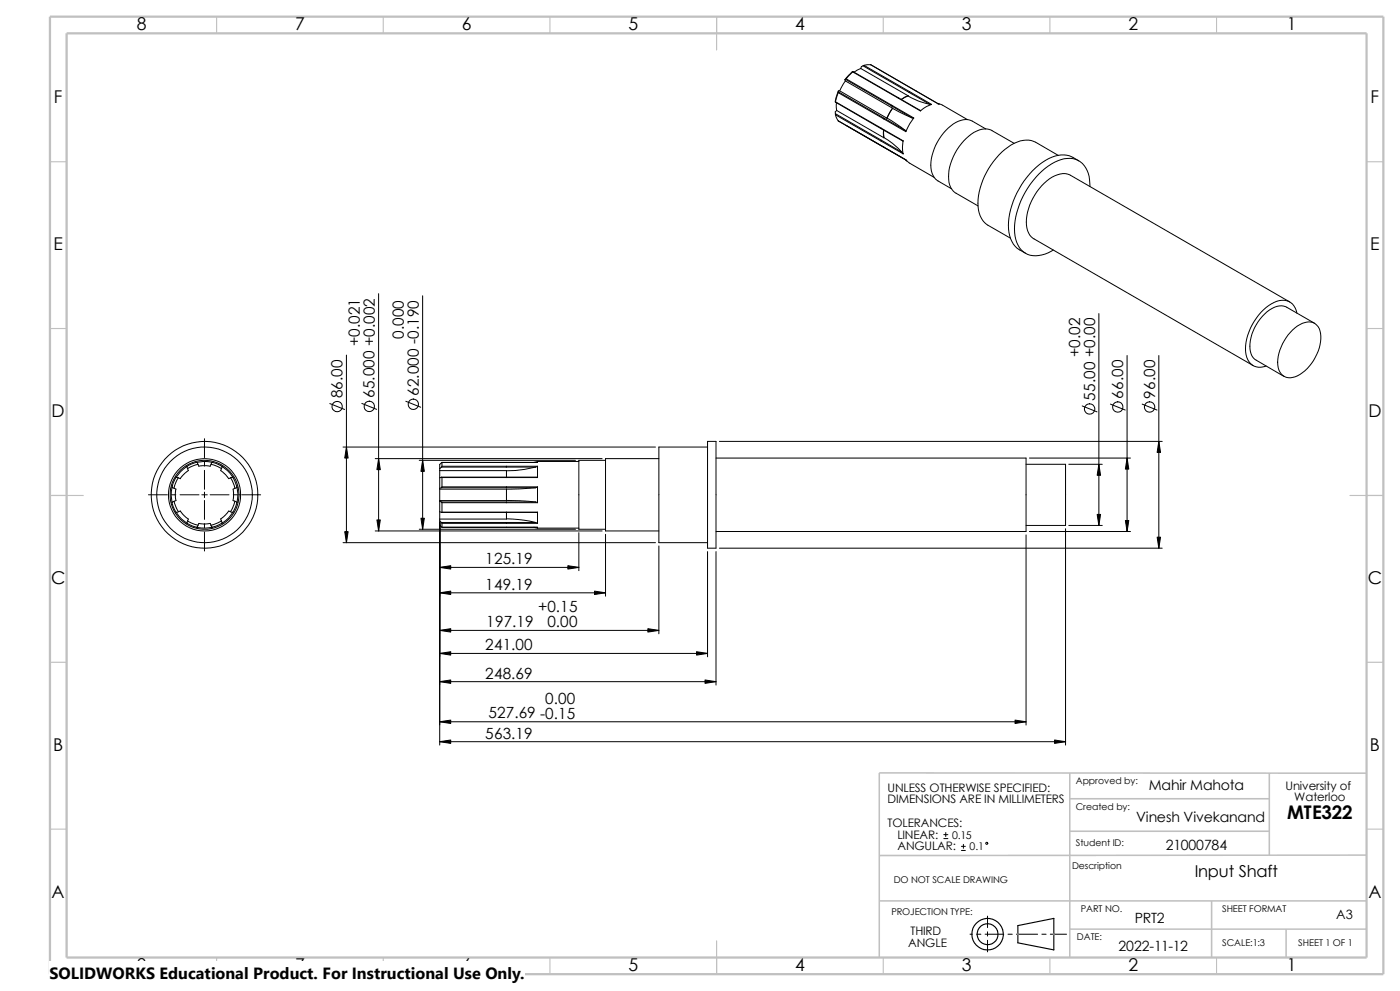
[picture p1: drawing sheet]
<svg xmlns="http://www.w3.org/2000/svg" width="420mm" height="297mm" viewBox="0 0 420 297" stroke-linecap="round" stroke-linejoin="round" font-family="sans-serif">
<g fill="none" stroke="#c0c0c0" stroke-width=".34">
<path d="M65 5v5M115 5v5M165 5v5M215 5v10M265 5v5M315 5v5M365 5v5M15 48.5h5M410 48.5h5M15 98.5h5M410 98.5h5M15 148.5h10"/>
<path d="M405 148.5h10M15 198.5h5M410 198.5h5M15 248.5h5M410 248.5h5M65 287v5M115 287v5M165 287v5M215 282v10M265 287v5M315 287v5M365 287v5"/>
</g>
<path d="M320.9 239.4h59.9M320.9 231.7v55.3M380.8 231.7v24.6M410 231.7l-146.2-.1v55.4M320.9 249.1h59.9M410 256.3l-146.2 .1M263.8 270h146.2M320.9 278.5h89.1M363.5 270v17M385.8 278.5v8.5" fill="none" stroke="#c0c0c0" stroke-width=".47"/>
<path d="M15 5h400v287h-400zM20 10h390v277h-390z" fill="none" stroke="#c0c0c0" stroke-width=".68" stroke-linecap="butt"/>
<g fill="none" stroke="#000" stroke-width=".3">
<path d="M258.9 19.7l20 11.5M258.9 19.7l-.5 .3-.2 .5M259.2 19.6l-.3 .1M259.2 19.6l13.7 7.9M261.2 19.4l20.3 11.7M261.2 19.4h.1M261.2 19.4l-2 .2M250.6 34.1l.1 .3M250.6 30.6l13.7 8M250.6 34.1l13.8 7.9M250.7 30.5l-.1 .1M250.7 34.4l20.2 11.7"/>
<path d="M250.7 30.5l20.2 11.7M250.7 34.4l.8 1.8M250.9 30.8l.1 2.3M251 33.1l-.4 .4v.6M251 33.1l14.1 8.2M251.5 36.2h.1M251.5 36.2l13.7 8M251.5 27.8l20.2 11.7M251.5 27.8l-.8 2.7M251.5 27.3l-.7 1.9-.2 1.4M251.5 27.5v.3M251.5 27.3v.2"/>
<path d="M251.5 27.5l13.8 8M251.9 27.2l-.4 .1M251.9 27.2l14.1 8.2M253.4 23.9l.2 .4M253.6 24.3l-1.7 2.9M253.6 24.3l14.2 8.1M253.7 23.8l-.3 .1M253.7 23.8l13.8 7.9M253.8 23.6l-.1 .2M253.8 37.6l17.9 10.3M253.8 23.6l20.3 11.7M255.8 21.5l20.3 11.7"/>
<path d="M255.8 21.5l-2 2.1M255.9 21.5h-.1M255.9 21.5l-2.5 2.4M255.9 21.5l20.2 11.7M258.2 20.5l-2 1.1M258.2 20.5l14.2 8.2M264.3 38.4v.2M264.3 38.6l6.6 3.6M265 38.9l.1 2.4M265.1 39l.1 2.2M265.3 35.5l6.2 3.5M265.3 35.5l-.2 .1"/>
<path d="M266 35.4h.1M266.1 35.4l5.4 3.6M267.5 31.7l6.1 3.6M267.5 31.5v.3M267.8 32.5l-1.7 2.9M267.8 32.5l5.8 2.8M267.8 32.4v.1M267.8 32.4l-1.8 3M269.6 29.4h-.1M271.5 39l.2 .5M272.4 28.7l-2 1.1M272.4 28.7l3 1.5 3.5 1"/>
<path d="M272.4 28.7l-2.1 1.1M272.4 28.7h.1M272.9 27.5l6.5 3.8M272.9 27.5l-.2 .2M273.6 35.3h.5M274.1 35.3l-1.2 1.8-1.2 2.4M274.9 27.3h.1M274.9 27.3l6.5 3.8M278.9 31.2l.5 .1M279.4 31.3l-1.4 .6-1.9 1.3M281.4 31.1l1.4 .4 7.4 4.4M281.4 31.1h.1"/>
<path d="M281.4 31.1l.5 .1M295.7 38.7l-4-2.4a5.8 5.8 0 0 0-6.5 1.5 15.4 15.4 0 0 0-5.8 13.4l.5 1.4 .8 1.1 4.7 2.9M264.4 42l6.2 3.6M264.4 42l-.1 .3M265.1 44.1l.1 .1M265.2 41.2a22.1 22.1 0 0 1 5.4 4.4M265.2 44.2l6.5 3.7M265.2 41.2l-.1 .1M267.5 45.5h.1M270.6 45.6l.3 .5M270.9 42.2l-.2 1.9 .2 2M271.7 47.9l1.1 1 7.4 4.3"/>
<path d="M271.7 47.9l.3 .4M304.2 43l-6.6-3.8a6.2 6.2 0 0 0-7 1.6 16.3 16.3 0 0 0-5.9 13.9l.5 1.5 1.3 1.5 6.9 4M317.5 46.6l-6.8-4a7.8 7.8 0 0 0-8.3 1.5 22.3 22.3 0 0 0-9 17.8 6.9 6.9 0 0 0 2.9 5.6l6.8 3.9M323.6 48.2a8.1 8.1 0 0 0-10-.1 25 25 0 0 0-11 20.6 7.6 7.6 0 0 0 5.1 7.2M327 55.9a8.1 8.1 0 0 0-3.6-7.9 8.8 8.8 0 0 0-8.9 1.8 24.8 24.8 0 0 0-10.1 19.9 6.7 6.7 0 0 0 5.5 6.9h1.7l1.9-.4 2.5-1.3M113.6 88v71.1M126.8 88.6v70M329.6 94v63.5M386.9 90.5l-65.8-38a6.5 6.5 0 0 0-7.1 1.7 16.5 16.5 0 0 0-5.9 14.1l.2 .8a4.1 4.1 0 0 0 1.9 2.5l65.7 38M387.8 98.9a5.8 5.8 0 0 1 6.7-1.9 5.8 5.8 0 0 1 1.5 6.4 13.7 13.7 0 0 1-7.5 9.5 3.7 3.7 0 0 1-5.2-3.5 14.4 14.4 0 0 1 4.5-10.5zM389 93.9a4.4 4.4 0 0 0-6.8-3.3 16.4 16.4 0 0 0-8.4 15.7 4.3 4.3 0 0 0 6.1 3.4M394.4 96.9l-8.4-4.8a4.9 4.9 0 0 0-5.1 .8 13.6 13.6 0 0 0-5.8 12.5 3.6 3.6 0 0 0 1.8 2.6l8.3 4.8"/>
<path d="M103.9 106.4v56.2M338.1 106.6v52.7M347.6 106.6v57.7M56.2 139.7l.1 .8M56.2 139.7a11.5 11.5 0 0 0-3.4 3.4M58.9 138.6l-2.7 1.1M59.4 139.2l.2 .5 1-.1 2.4 .1M59.4 139.2l-1.8 .5-1.3 .8M61.3 131.5v5.7M61.3 138.4v1.3M63.3 139.1l2 .7 1.1 .7M63.8 138.6l2.7 1.1"/>
<path d="M63.8 138.6a9.5 9.5 0 0 0-4.8 0l.4 .6M63.8 138.6l-.3 .1-.4 1M66.5 139.7l-.1 .8M66.5 139.7a10 10 0 0 1 3.4 3.4M98.9 120.9l4.5 1.8M102.9 134h93.7M108.5 120.9l4.5 1.8M112.6 137.5h68M121.8 120.3l4.4 1.7M125.8 138h46.8M132.4 140l-.5 .5M132.4 140h28.3"/>
<path d="M132.6 138.6v1.1M132.6 139.7l-.2 .3M132.6 138.6l-.7 .6v1.3M132.6 139.7h28.6M151.9 138.6h.1M151.9 139.7v.3M160.7 140l-3.3 .7-5.5 .4M161.2 139.7v3.4M161.2 139.7l-.5 .3M161.2 138.6h-28.6M161.3 138.3l-1.2 .3M173.7 138.3h-12.5v.2"/>
<path d="M181.7 138h-8v20.6h8M197.7 137.5h-16v21.6h16M212.3 132.3h2.5v32h-2.5zM212.3 134h-14.6v28.6h14.6M214.8 137.3h93v22h-93M215.8 132.3h132.9M307.8 139.1h11.9v18.4h-11.9M308.8 137.3h30.3M320.6 139.1h10.1M324.7 121.7l4.4 1.7M333.1 121.1l4.5 1.8M342.6 121.1l4.5 1.8"/>
<path d="M44.5 148.3h5.7M51.5 148.3h1.2M51.6 150.7l1.2 2.8M51.6 145.9a9.4 9.4 0 0 0 0 4.8l.6-.5M51.6 145.9l.2 .3 1 .4M52.2 150.2l.6 1.8 .7 1.3M52.7 146.6l-.1 1.9 .2 1.5-.6 .2M52.8 143.1l-.6 1.2-.6 1.6M52.8 153.5l1.3-.3 1.1 1.4 1.3 1-.2 .5M52.8 143.1l.2-.1 .5 .2M52.8 153.5a10.9 10.9 0 0 0 3.4 3.3l.1-.7M53.5 143.2l-.6 1.1-.7 2"/>
<path d="M54 148.3h5.7M56.1 156.8l2.9 1.2M56.3 156.1l1 .6 2.1 .7M56.3 140.5l.2 .6M56.5 141l-1.5 1.3-.9 1.2-.6-.3M59 158a11.3 11.3 0 0 0 4.8 0M59.4 157.4l.2-.5 1.4 .2 2.1-.2 .2 .5M59.4 157.4l-.4 .6M60.5 148.3h1.7M61.3 141v5.6M61.3 147.5v1.6M61.3 150v5.7"/>
<path d="M61.3 156.9v1.3M61.3 159.5v5.6M63 148.3h5.7M63.3 157.4l.5 .6M66.2 155.6l.2 .5M66.4 156.1l-3.1 1.3M66.4 140.5l-.2 .6 1.2 .8 1.2 1.5M66.4 156.1l.1 .7M66.5 156.8l-2.8 1.2M69.2 143.2l1.3 3.1M69.2 153.4l-.6-.2-1.3 1.5-1.1 .8M69.2 153.4l.7 .1"/>
<path d="M69.9 143.1l1.1 2.8M69.9 143.1l-.2-.1-1.1 .5M69.9 153.5a9.4 9.4 0 0 1-3.4 3.3M70 148.3h1.2M70.4 150.2l-1.2 3.2M70.5 146.3l-.6 .3 .2 2.4-.2 1 1.2 .7M70.5 146.3l.6-.4a9.5 9.5 0 0 1 0 4.8M71.1 150.7l-1.2 2.8M72.5 148.3h5.7M112.6 159.1h68M125.8 158.6h46.8M131.9 143.2v3.1"/>
<path d="M131.9 150.2v3.2M131.9 146.6v3.4M131.9 141.1v2.1M131.9 153.4v2.2M131.9 156.1v1.3l.7 .6M131.9 153.4l.7 .1M131.9 150.2l.5 .3M131.9 140.5v.6M131.9 146.3v.3M131.9 150v.2M131.9 155.6v.5M131.9 156.6v66.7"/>
<path d="M131.9 150h20M131.9 146.6h20M131.9 141.1h20M131.9 156.1l.5 .5M132.4 150.5l.2 .2M132.4 156.6l.2 .2M132.4 150.5h28.3M132.4 146.2l-.5 .1M132.4 146.2h28.3M132.4 156.6h28.3M132.5 143l28.7 .1M132.6 158h28.6v.3h12.5"/>
<path d="M132.6 156.8v1.2M132.6 150.7v2.8M132.6 143.1v2.8M132.6 145.9l-.2 .3M132.6 143.1l-.7 .1M132.6 156.8h28.6M132.6 153.5h28.6M132.6 150.7h28.6M132.6 145.9h28.6M132.6 143.1h28.6M151.9 141.1v2M151.9 153.5v2.1h-20"/>
<path d="M151.9 158h.1M151.9 150l8.8 .5M151.9 145.9v.3M151.9 150.5v.2M151.9 146.6v3.4M151.9 155.5l5.3 .4 3.5 .7M151.9 156.6v.2M160.1 158l1.2 .3M160.7 146.2l-8.8 .4M160.7 150.5l.5 .2M160.7 156.6l.5 .2M161.2 145.9l-.5 .3"/>
<path d="M161.2 145.9v4.8M161.2 153.5v3.3M161.2 153.5l-28.7 .1M173.7 159.6v11.4M308.8 159.3h30.3M319.7 158.5v64.8M320.6 157.5h10.1M102.9 162.6h93.7M131.9 170.1h41.8M131.9 177.7h49.8M181.7 160.1v18.6M197.7 163.6v26.3"/>
<path d="M212.3 165.3v31.5M214.8 165.3v40M215.8 164.3h132.9M307.8 160.3v57M131.9 188.9h65.8M131.9 195.8h80.4M131.9 204.3h82.9M131.9 216.3h175.9M131.9 222.3h187.8M283.1 251.3h1.3M283.1 250.1h1.3M283.7 249.5v1.2"/>
<path d="M288.4 254.9h1.2M288.4 253.7h1.2M289 253.1v1.2M291 280h.7M293 280h1.3M295.5 280h5.6M296.2 274.6v3.4M296.2 279.3v1.2M302.4 280h1.3M304.9 280h6.4M312.5 280h1.3M315.1 280h4.9"/>
<path d="M296.2 281.8v3.5"/>
<circle cx="101.1" cy="121.9" r="1.56"/>
<circle cx="110.8" cy="121.8" r="1.57"/>
<circle cx="124" cy="121.1" r="1.56"/>
<circle cx="326.9" cy="122.6" r="1.55"/>
<circle cx="335.3" cy="122" r="1.56"/>
<circle cx="344.9" cy="122" r="1.55"/>
<circle cx="61.3" cy="148.3" r="10.8"/>
<circle cx="61.4" cy="148.3" r="16"/>
<circle cx="61.4" cy="148.3" r="14.3"/>
<circle cx="61.4" cy="148.3" r="10.3"/>
<circle cx="296" cy="252.8" r=".3"/>
</g>
<g fill="none" stroke="#000" stroke-width=".34">
<path d="M305.4 277.4l10.7-2.1v9.4l-10.7-2.1z"/>
<circle cx="296.3" cy="280" r="3.1"/>
<circle cx="296.3" cy="280" r="4.7"/>
</g>
<path d="M305.2 280h.3M305.2 279.9l.3 .3M305.4 279.9v.3M305.5 279.9l-.3 .3M316 280h.3M316 279.9l.3 .3M316.1 279.9v.3M316.3 279.9l-.3 .3" fill="none" stroke="#808080" stroke-width=".3"/>
<g fill="#000" stroke="#000" stroke-width=".3">
<path d="M103.9 134l.5 3.3h-1zM113.6 137.5l.5 3.3h-1zM126.8 138l.5 3.3h-1zM329.6 139.1l.6 3.4h-1.1zM338.1 137.3l.5 3.3h-1zM347.6 132.3l.5 3.3h-1zM113.1 155.8h1l-.5 3.3zM126.3 155.3h1l-.5 3.3zM329.1 154.2h1.1l-.6 3.3zM337.6 156h1l-.5 3.3zM103.4 159.3h1l-.5 3.3zM131.9 170.1l3.3-.6v1.1z"/>
<path d="M131.9 177.7l3.3-.5v1zM170.3 169.5l3.4 .6-3.4 .5zM178.4 177.2l3.3 .5-3.3 .5zM347.1 161h1l-.5 3.3zM131.9 188.9l3.3-.5v1zM131.9 195.8l3.3-.5v1zM194.4 188.4l3.3 .5-3.3 .5zM209 195.3l3.3 .5-3.3 .5zM131.9 204.3l3.3-.5v1zM131.9 216.3l3.3-.5v1zM211.5 203.8l3.3 .5-3.3 .5zM304.5 215.8l3.3 .5-3.3 .5z"/>
<path d="M131.9 222.3l3.3-.5v1zM316.4 221.8l3.3 .5-3.3 .5z"/>
</g>
<path d="M14.9 288.1h142.6v8.9h-142.6z" fill="#fff"/>
<text font-size="5.6" x="386.2" y="245.4">MTE322</text>
<g font-size="5.3">
<text x="41" y="9">8</text>
<text x="88.5" y="9">7</text>
<text x="138.5" y="9">6</text>
<text x="188.5" y="9">5</text>
<text x="238.5" y="9">4</text>
<text x="288.5" y="9">3</text>
<text x="338.5" y="9">2</text>
<text x="386" y="9">1</text>
<text x="16.2" y="30.7">F</text>
<text x="411.2" y="30.7">F</text>
<text x="16" y="75">E</text>
<text x="411" y="75">E</text>
<text x="15.5" y="125">D</text>
<text x="410.5" y="125">D</text>
<text x="15.3" y="175">C</text>
<text x="410.3" y="175">C</text>
<text x="16" y="225">B</text>
<text x="411" y="225">B</text>
<text x="15.5" y="269.2">A</text>
<text x="410.5" y="269.2">A</text>
<text x="41" y="291">8</text>
<text x="88.5" y="291">7</text>
<text x="138.5" y="291">6</text>
<text x="188.5" y="291">5</text>
<text x="238.5" y="291">4</text>
<text x="288.5" y="291">3</text>
<text x="338.5" y="291">2</text>
<text x="386" y="291">1</text>
</g>
<g font-size="4.9">
<text x="358.4" y="262.7">Input Shaft</text>
<text x="14.9" y="293.3">SOLIDWORKS Educational Product. For Instructional Use Only.</text>
</g>
<g font-size="4.6">
<text x="121.2" y="101.6" transform="rotate(-90 121.2 101.6)">0.000</text>
<text x="108" y="103.8" transform="rotate(-90 108 103.8)">+0.021</text>
<text x="324" y="107.1" transform="rotate(-90 324 107.1)">+0.02</text>
<text x="102.8" y="119.3" transform="rotate(-90 102.8 119.3)">86.00</text>
<text x="112.4" y="119.3" transform="rotate(-90 112.4 119.3)">65.000 +0.002</text>
<text x="125.6" y="118.7" transform="rotate(-90 125.6 118.7)">62.000 -0.190</text>
<text x="337" y="119.5" transform="rotate(-90 337 119.5)">66.00</text>
<text x="346.5" y="119.5" transform="rotate(-90 346.5 119.5)">96.00</text>
<text x="328.5" y="120.1" transform="rotate(-90 328.5 120.1)">55.00 +0.00</text>
<text x="145.6" y="169.1">125.19</text>
<text x="145.6" y="176.7">149.19</text>
<text x="161.4" y="183.5">+0.15</text>
<text x="145.9" y="188">197.19</text>
<text x="164.2" y="188">0.00</text>
<text x="145.6" y="194.9">241.00</text>
<text x="145.6" y="203.4">248.69</text>
<text x="146.5" y="215.3">527.69 -0.15</text>
<text x="163.6" y="210.9">0.00</text>
<text x="145.6" y="221.4">563.19</text>
</g>
<g font-size="4.2">
<text x="344.6" y="236.7">Mahir Mahota</text>
<text x="340.9" y="246.4">Vinesh Vivekanand</text>
<text x="349.7" y="254.7">21000784</text>
<text x="340.4" y="276.5">PRT2</text>
<text x="335.5" y="285.1">2022-11-12</text>
</g>
<text font-size="3.9" x="400.9" y="275.5">A3</text>
<g font-size="3.5">
<text x="266.3" y="237.3">UNLESS OTHERWISE SPECIFIED:</text>
<text x="385.7" y="236.6">University of</text>
<text x="266.3" y="240.8">DIMENSIONS ARE IN MILLIMETERS</text>
<text x="388.3" y="240.2">Waterloo</text>
<text x="266.3" y="247.9">TOLERANCES:</text>
<text x="269.2" y="251.4">LINEAR:</text>
<text x="269.2" y="254.9">ANGULAR:</text>
<text x="273.1" y="280.2">THIRD</text>
<text x="272.5" y="283.7">ANGLE</text>
</g>
<g font-size="3.2">
<text x="285.6" y="251.3">0.15</text>
<text x="290.9" y="254.9">0.1</text>
</g>
<g font-size="2.8">
<text x="322.7" y="235.1">Approved by:</text>
<text x="322.7" y="242.8">Created by:</text>
<text x="322.7" y="253.7">Student ID:</text>
<text x="321.6" y="260.4">Description</text>
<text x="268.1" y="264.6">DO NOT SCALE DRAWING</text>
<text x="267.4" y="274.3">PROJECTION TYPE:</text>
<text x="324.2" y="273.3">PART NO.</text>
<text x="366.6" y="273.3">SHEET FORMAT</text>
<text x="323.1" y="281.9">DATE:</text>
<text x="366.6" y="283.4">SCALE:1:3</text>
<text x="389.5" y="283.4">SHEET 1 OF 1</text>
</g>
</svg>
